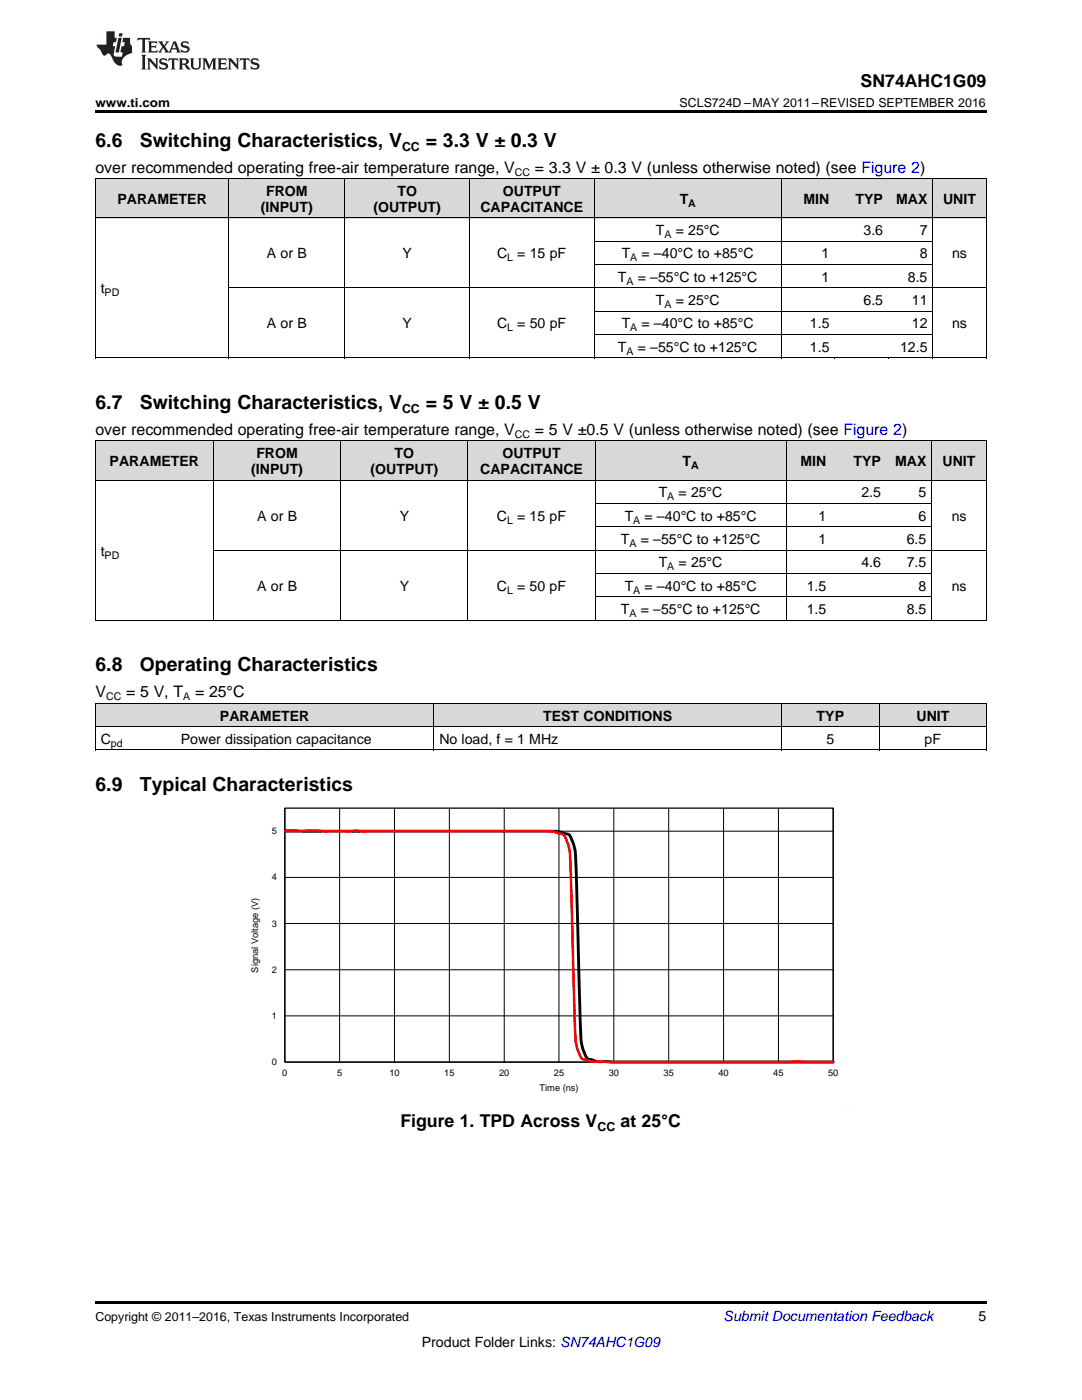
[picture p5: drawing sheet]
<svg xmlns="http://www.w3.org/2000/svg" width="216mm" height="279mm" viewBox="0 0 216 279" stroke-linecap="round" stroke-linejoin="round" font-family="sans-serif">
<g fill="#d8d8d8">
<path d="M19 140.4h16v4.7h-16z"/>
<path d="M35 140.4h51.6v4.7h-51.6z"/>
<path d="M86.6 140.4h33.8v4.7h-33.8z"/>
<path d="M120.4 140.4h35.5v4.7h-35.5z"/>
<path d="M155.9 140.4h19.6v4.7h-19.6z"/>
<path d="M175.5 140.4h21.3v4.7h-21.3z"/>
<path d="M19 88.1h9.1v7.8h-9.1z"/>
<path d="M28.1 88.1h14.5v7.8h-14.5z"/>
<path d="M42.6 88.1h25.4v7.8h-25.4z"/>
<path d="M68 88.1h25.4v7.8h-25.4z"/>
<path d="M93.4 88.1h25.4v7.8h-25.4z"/>
<path d="M118.8 88.1h38.1v7.8h-38.1z"/>
<path d="M156.9 88.1h9.1v7.8h-9.1z"/>
<path d="M166 88.1h10.9v7.8h-10.9z"/>
<path d="M176.9 88.1h9v7.8h-9z"/>
<path d="M185.9 88.1h10.9v7.8h-10.9z"/>
<path d="M19 35.7h8.9v7.8h-8.9z"/>
<path d="M27.9 35.7h17.8v7.8h-17.8z"/>
<path d="M45.7 35.7h23.1v7.8h-23.1z"/>
<path d="M68.8 35.7h24.9v7.8h-24.9z"/>
<path d="M93.7 35.7h24.9v7.8h-24.9z"/>
<path d="M118.6 35.7h37.3v7.8h-37.3z"/>
<path d="M155.9 35.7h10.7v7.8h-10.7z"/>
<path d="M166.6 35.7h10.7v7.8h-10.7z"/>
<path d="M177.3 35.7h8.9v7.8h-8.9z"/>
<path d="M186.2 35.7h10.6v7.8h-10.6z"/>
</g>
<path d="M19 22h177.8v.5h-177.8zM19 71.4l.2 .1zM45.6 71.4l.1 .1zM68.7 71.4l.1 .1zM93.6 71.4l.1 .1zM118.5 71.4l.1 .1zM155.8 71.4l.1 .1zM166.5 71.4l.1 .1zM177.2 71.4l.1 .1zM186.1 71.4l.1 .1zM196.7 71.4l.1 .1zM19 259.7h177.8v.5h-177.8z" fill="#000"/>
<g fill="none" stroke="#000" stroke-width=".2">
<path d="M19 35.6l177.8 .1v35.8M19.1 35.7v35.8M45.7 35.7v35.8M68.8 35.7v35.8M93.6 35.7v35.8M118.6 35.7v35.8M155.9 35.7v35.8M186.1 35.7v35.8M19 43.5h177.8M45.7 57.4h151.1M118.6 52.8h67.6M118.6 48.1h67.6"/>
<path d="M19 71.4h177.8M118.6 66.8h67.6M118.6 62.1h67.6M19 95.8h177.8M19 88h177.8M19.1 88.1v35.7M42.6 88.1v35.7M68 88.1v35.7M93.4 88.1v35.7M118.8 88.1v35.7M156.9 88.1v35.7M185.9 88.1v35.7"/>
<path d="M196.8 88.1v35.7M42.6 109.8h154.2M118.8 119.1h67.1M118.8 114.5h67.1M118.8 105.1h67.1M118.8 100.5h67.1M19 123.8h177.8M19 149.7h177.8M19 145h177.8M19 140.4h177.8M19.1 140.4v9.3M86.6 140.4v9.3"/>
<path d="M155.9 140.4v9.3M175.5 140.4v9.3M196.8 140.4v9.3M56.8 161.3v50.7h109.4v-50.7M56.8 175.1h109.4M56.8 165.9h109.4M67.8 161.3v50.7M78.7 161.3v50.7M89.7 161.3v50.7M100.6 161.3v50.7M111.5 161.3v50.7M122.5 161.3v50.7"/>
<path d="M133.4 161.3v50.7M144.4 161.3v50.7M155.3 161.3v50.7M56.8 193.5h109.4M56.8 184.3h109.4M56.8 202.7h109.4"/>
</g>
<path d="M56.8 161.3h109.5v50.7h-109.5z" fill="none" stroke="#000" stroke-width=".25"/>
<path d="M56.8 165.8l51.5 .1a12 12 0 0 1 5.2 .6 8.2 8.2 0 0 1 1.4 5.2l1 34.5 .1 2.1 .7 2.1a1.23 1.23 0 0 0 1.4 1.1 7.6 7.6 0 0 0 3.6 .4l44.6 .1" fill="none" stroke="#000" stroke-width=".57"/>
<path d="M56.8 165.9h50.4a12 12 0 0 1 5.2 .6 8.2 8.2 0 0 1 1.4 5.2l1 34.5 .1 2.1 .7 2.1a1.23 1.23 0 0 0 1.4 1.1 7.6 7.6 0 0 0 3.6 .4l45.7 .1" fill="none" stroke="#f00" stroke-width=".51"/>
<path d="M44.7 160v61.3M56.4 160h114.7M171.1 160v51.7M44.7 221.2h126.4" fill="none" stroke="#fefefe" stroke-width=".2" stroke-dasharray=".3 .1" stroke-linecap="butt"/>
<g fill="#231f20">
<path d="M27.5 7.6l-.1 .5 .4-.2h.6v.1v2.1l-.2 .4h1l-.3-.4v-2.1l.1-.1h.5l.5 .2-.2-.5zM29.5 8.3l.2 .3v1.5l-.2 .4h1.8l.2-.6a1.04 1.04 0 0 1-1.3 .2v-.7h.6l.3 .2v-.6l-.3 .2h-.6v-.6l.8-.1 .4 .3-.2-.5zM31.5 8.3l.9 1.1-.9 1.1h.8l-.2-.2 .5-.7 .4 .7-.2 .2h1.5l-.1-.2 .1-.4h.9l.1 .4-.2 .2h1l-.3-.3-.7-1.9h-.5l-.9 2-.8-1 .9-1h-.8l.1 .3-.3 .5-.4-.6 .2-.2zM34.7 8.6l.4 1h-.7zM36.3 8.4a.63 .63 0 0 0-.2 .7 .63 .63 0 0 0 .6 .4l.6 .2 .1 .2a.75 .75 0 0 1-.7 .4 .75 .75 0 0 1-.6-.5l.1 .7 .1-.1a1.11 1.11 0 0 0 1.5-.6 1.13 1.13 0 0 0-1.2-.8l-.1-.4a1.04 1.04 0 0 1 1.2 .2l-.2-.5-.1 .1-.5-.2zM28.2 10.9l.2 .4v2.2l-.2 .4h1l-.3-.4v-2.2l.3-.4zM29.3 11.6l.3 .4v1.5l-.3 .4h.8l-.2-.4v-1.3l1.5 1.7v-1.9l.2-.4h-.7l.2 .4v.9l-1.1-1.3zM32 11.8a.62 .62 0 0 0-.2 .7 .62 .62 0 0 0 .6 .4l.6 .1 .1 .3a.76 .76 0 0 1-.7 .3 .76 .76 0 0 1-.6-.4l.1 .7 .1-.1a1.11 1.11 0 0 0 1.5-.6 1.13 1.13 0 0 0-1.2-.8l-.1-.4a1.04 1.04 0 0 1 1.2 .2l-.2-.6-.1 .1-.5-.1zM33.7 11.6l-.2 .6a.61 .61 0 0 1 .8-.3v1.6l-.2 .4h.9l-.2-.4v-1.6a.63 .63 0 0 1 .8 .3l-.2-.6zM35.6 11.6l.3 .4v1.5l-.3 .4h1l-.2-.2v-.8l.5 .2a.76 .76 0 0 0 1.2 .7l-1-1a.58 .58 0 0 0 .6-.5 .58 .58 0 0 0-.5-.6zM36.4 11.9h.1a.45 .45 0 0 1 .5 .1 .45 .45 0 0 1 .1 .5l-.7 .2zM37.9 11.6l.2 .2a2.17 2.17 0 0 0 .3 1.9 .99 .99 0 0 0 1.6-.6v-1.1l.2-.4h-.7l.2 .2a1.92 1.92 0 0 1-.2 1.8 .6 .6 0 0 1-.9-.5v-1.1l.2-.4zM40.4 11.6l.2 .4v1.5l-.2 .4h.7l-.2-.4v-1.4l.8 1.8 .8-1.8v1.4l-.2 .4h.9l-.2-.4v-1.5l.2-.4h-.8l-.6 1.5-.6-1.5zM43.4 11.6l.2 .4v1.5l-.2 .4h1.8l.2-.6a1.04 1.04 0 0 1-1.3 .1v-.6h.5l.4 .2v-.6l-.4 .2h-.5v-.7h.8l.3 .3-.1-.6zM45.5 11.6l.2 .4v1.5l-.2 .4h.7l-.2-.4v-1.3l1.5 1.7v-1.9l.2-.4h-.7l.2 .4v.9l-1.1-1.3zM47.9 11.6l-.1 .6a.61 .61 0 0 1 .8-.3v1.6l-.3 .4h1l-.3-.4 .1-1.6a.63 .63 0 0 1 .7 .3l-.1-.6zM50.2 11.8a.62 .62 0 0 0-.2 .7 .62 .62 0 0 0 .6 .4l.6 .1 .2 .3a.76 .76 0 0 1-.8 .3 .76 .76 0 0 1-.6-.4l.1 .7 .2-.1a1.11 1.11 0 0 0 1.5-.6 1.13 1.13 0 0 0-1.3-.8l-.1-.4a1.04 1.04 0 0 1 1.2 .2l-.1-.6-.2 .1-.5-.1z"/>
<path d="M21.2 6.3v2.6h-1.9l.1 .4 .7 .9a.91 .91 0 0 0 1 .8 .56 .56 0 0 1 .5-.3 .56 .56 0 0 1 .5 .3l.4 .8a1.53 1.53 0 0 0 1.9 1.2 1.54 1.54 0 0 1 1-2.1l.9-.3v-1.4a1.52 1.52 0 0 1-.3-1.6h-1.4l-.2 .8h.5l-.2 .8h-.4l-.2 1v.2l.4 .1-.2 .8a1.93 1.93 0 0 1-1.6-.3l.3-1.8h-.5l.2-.8h.4l.2-.8h-.4v-1.3zM23.6 7.6l-.6 2.9h.7l.6-2.9zM23.8 6.6l-.1 .7h.6l.2-.7z"/>
</g>
<g font-size="3.9">
<text x="19" y="29.3">6.6</text>
<text x="27.9" y="29.3">Switching Characteristics, V</text>
<text x="85" y="29.3">= 3.3 V ± 0.3 V</text>
<text x="19" y="81.6">6.7</text>
<text x="27.9" y="81.6">Switching Characteristics, V</text>
<text x="85" y="81.6">= 5 V ± 0.5 V</text>
<text x="19" y="134">6.8</text>
<text x="27.9" y="134">Operating Characteristics</text>
<text x="19" y="157.8">6.9</text>
<text x="27.9" y="157.8">Typical Characteristics</text>
</g>
<g font-size="3.5">
<text x="171.7" y="17.3">SN74AHC1G09</text>
<text x="79.9" y="224.9">Figure 1. TPD Across V</text>
<text x="123.8" y="224.9">at 25°C</text>
</g>
<g font-size="3.2">
<text x="19" y="34.4">over recommended operating free-air temperature range, V</text>
<text x="106.7" y="34.4">= 3.3 V ± 0.3 V (unless otherwise noted) (see Figure 2)</text>
<text x="19" y="86.8">over recommended operating free-air temperature range, V</text>
<text x="106.7" y="86.8">= 5 V ±0.5 V (unless otherwise noted) (see Figure 2)</text>
<text x="19" y="139.1">V</text>
<text x="25.2" y="139.1">= 5 V, T</text>
<text x="38.9" y="139.1">= 25°C</text>
</g>
<g font-size="2.8">
<text x="23.4" y="40.7">PARAMETER</text>
<text x="53.1" y="39.1">FROM</text>
<text x="79.3" y="39.1">TO</text>
<text x="100.3" y="39.1">OUTPUT</text>
<text x="135.6" y="40.7">T</text>
<text x="160.3" y="40.7">MIN</text>
<text x="170.7" y="40.7">TYP</text>
<text x="178.8" y="40.7">MAX</text>
<text x="188.2" y="40.7">UNIT</text>
<text x="52.1" y="42.3">(INPUT)</text>
<text x="74.5" y="42.3">(OUTPUT)</text>
<text x="95.8" y="42.3">CAPACITANCE</text>
<text x="130.9" y="46.9">T</text>
<text x="134.8" y="46.9">= 25°C</text>
<text x="172.3" y="46.9">3.6</text>
<text x="183.5" y="46.9">7</text>
<text x="53.3" y="51.6">A or B</text>
<text x="80.3" y="51.6">Y</text>
<text x="99.2" y="51.6">C</text>
<text x="103.2" y="51.6">= 15 pF</text>
<text x="124.1" y="51.6">T</text>
<text x="128" y="51.6">= –40°C to +85°C</text>
<text x="163.9" y="51.6">1</text>
<text x="183.5" y="51.6">8</text>
<text x="190" y="51.6">ns</text>
<text x="20.1" y="58.6">t</text>
<text x="123.3" y="56.2">T</text>
<text x="127.2" y="56.2">= –55°C to +125°C</text>
<text x="163.9" y="56.2">1</text>
<text x="181.2" y="56.2">8.5</text>
<text x="53.3" y="65.5">A or B</text>
<text x="80.3" y="65.5">Y</text>
<text x="99.2" y="65.5">C</text>
<text x="103.2" y="65.5">= 50 pF</text>
<text x="124.1" y="65.5">T</text>
<text x="128" y="65.5">= –40°C to +85°C</text>
<text x="130.9" y="60.9">T</text>
<text x="134.8" y="60.9">= 25°C</text>
<text x="161.6" y="65.5">1.5</text>
<text x="172.3" y="60.9">6.5</text>
<text x="182" y="60.9">11</text>
<text x="182" y="65.5">12</text>
<text x="190" y="65.5">ns</text>
<text x="123.3" y="70.2">T</text>
<text x="127.2" y="70.2">= –55°C to +125°C</text>
<text x="161.6" y="70.2">1.5</text>
<text x="179.6" y="70.2">12.5</text>
<text x="21.9" y="93">PARAMETER</text>
<text x="50.1" y="94.6">(INPUT)</text>
<text x="51.2" y="91.4">FROM</text>
<text x="73.9" y="94.6">(OUTPUT)</text>
<text x="78.7" y="91.4">TO</text>
<text x="95.8" y="94.6">CAPACITANCE</text>
<text x="100.3" y="91.4">OUTPUT</text>
<text x="136.2" y="93">T</text>
<text x="159.7" y="93">MIN</text>
<text x="170.3" y="93">TYP</text>
<text x="178.6" y="93">MAX</text>
<text x="188.1" y="93">UNIT</text>
<text x="131.4" y="99.3">T</text>
<text x="135.4" y="99.3">= 25°C</text>
<text x="171.9" y="99.3">2.5</text>
<text x="183.3" y="99.3">5</text>
<text x="51.3" y="103.9">A or B</text>
<text x="79.8" y="103.9">Y</text>
<text x="99.2" y="103.9">C</text>
<text x="103.2" y="103.9">= 15 pF</text>
<text x="124.7" y="103.9">T</text>
<text x="128.6" y="103.9">= –40°C to +85°C</text>
<text x="163.3" y="103.9">1</text>
<text x="183.3" y="103.9">6</text>
<text x="189.9" y="103.9">ns</text>
<text x="20.1" y="110.9">t</text>
<text x="123.9" y="108.6">T</text>
<text x="127.8" y="108.6">= –55°C to +125°C</text>
<text x="131.4" y="113.2">T</text>
<text x="135.4" y="113.2">= 25°C</text>
<text x="163.3" y="108.6">1</text>
<text x="171.9" y="113.2">4.6</text>
<text x="180.9" y="108.6">6.5</text>
<text x="180.9" y="113.2">7.5</text>
<text x="51.3" y="117.9">A or B</text>
<text x="79.8" y="117.9">Y</text>
<text x="99.2" y="117.9">C</text>
<text x="103.2" y="117.9">= 50 pF</text>
<text x="124.7" y="117.9">T</text>
<text x="128.6" y="117.9">= –40°C to +85°C</text>
<text x="161" y="117.9">1.5</text>
<text x="183.3" y="117.9">8</text>
<text x="189.9" y="117.9">ns</text>
<text x="123.9" y="122.6">T</text>
<text x="127.8" y="122.6">= –55°C to +125°C</text>
<text x="161" y="122.6">1.5</text>
<text x="180.9" y="122.6">8.5</text>
<text x="43.9" y="143.8">PARAMETER</text>
<text x="108.4" y="143.8">TEST CONDITIONS</text>
<text x="162.9" y="143.8">TYP</text>
<text x="182.9" y="143.8">UNIT</text>
<text x="20.1" y="148.4">C</text>
<text x="36.1" y="148.4">Power dissipation capacitance</text>
<text x="87.7" y="148.4">No load, f = 1 MHz</text>
<text x="164.9" y="148.4">5</text>
<text x="184.5" y="148.4">pF</text>
<text x="195.3" y="263.6">5</text>
<text x="84.2" y="268.9">Product Folder Links: SN74AHC1G09</text>
</g>
<text font-size="2.8" fill="#0000c8" x="144.4" y="263.6">Submit Documentation Feedback</text>
<g font-size="2.5">
<text x="19" y="21.4">www.ti.com</text>
<text x="135.6" y="21.4">SCLS724D –MAY 2011–REVISED SEPTEMBER 2016</text>
<text x="80.2" y="30.1">CC</text>
<text x="80.2" y="82.4">CC</text>
<text x="119.2" y="225.6">CC</text>
<text x="19" y="263.6">Copyright © 2011–2016, Texas Instruments Incorporated</text>
</g>
<g font-size="2.1">
<text x="102.7" y="35.1">CC</text>
<text x="137.3" y="41.2">A</text>
<text x="132.6" y="47.5">A</text>
<text x="101.2" y="52.1">L</text>
<text x="125.8" y="52.1">A</text>
<text x="20.9" y="59.1">PD</text>
<text x="125" y="56.8">A</text>
<text x="132.6" y="61.5">A</text>
<text x="101.2" y="66.1">L</text>
<text x="125" y="70.8">A</text>
<text x="125.8" y="66.1">A</text>
<text x="102.7" y="87.4">CC</text>
<text x="137.9" y="93.6">A</text>
<text x="133.1" y="99.8">A</text>
<text x="101.2" y="104.5">L</text>
<text x="126.4" y="104.5">A</text>
<text x="20.9" y="111.5">PD</text>
<text x="125.6" y="109.1">A</text>
<text x="133.1" y="113.8">A</text>
<text x="101.2" y="118.5">L</text>
<text x="126.4" y="118.5">A</text>
<text x="125.6" y="123.1">A</text>
<text x="21.2" y="139.8">CC</text>
<text x="36.5" y="139.8">A</text>
<text x="22.1" y="149">pd</text>
</g>
<g font-size="1.8">
<text x="54.2" y="166.5">5</text>
<text x="54.2" y="175.7">4</text>
<text x="54.2" y="184.9">3</text>
<text x="51.5" y="194.1" transform="rotate(-90 51.5 194.1)">Signal Voltage (V)</text>
<text x="54.2" y="194.1">2</text>
<text x="54.2" y="203.4">1</text>
<text x="54.2" y="212.6">0</text>
<text x="56.3" y="214.8">0</text>
<text x="67.3" y="214.8">5</text>
<text x="77.7" y="214.8">10</text>
<text x="88.6" y="214.8">15</text>
<text x="99.6" y="214.8">20</text>
<text x="110.5" y="214.8">25</text>
<text x="121.5" y="214.8">30</text>
<text x="132.4" y="214.8">35</text>
<text x="143.4" y="214.8">40</text>
<text x="154.3" y="214.8">45</text>
<text x="165.2" y="214.8">50</text>
<text x="107.6" y="217.7">Time (ns)</text>
</g>
</svg>
